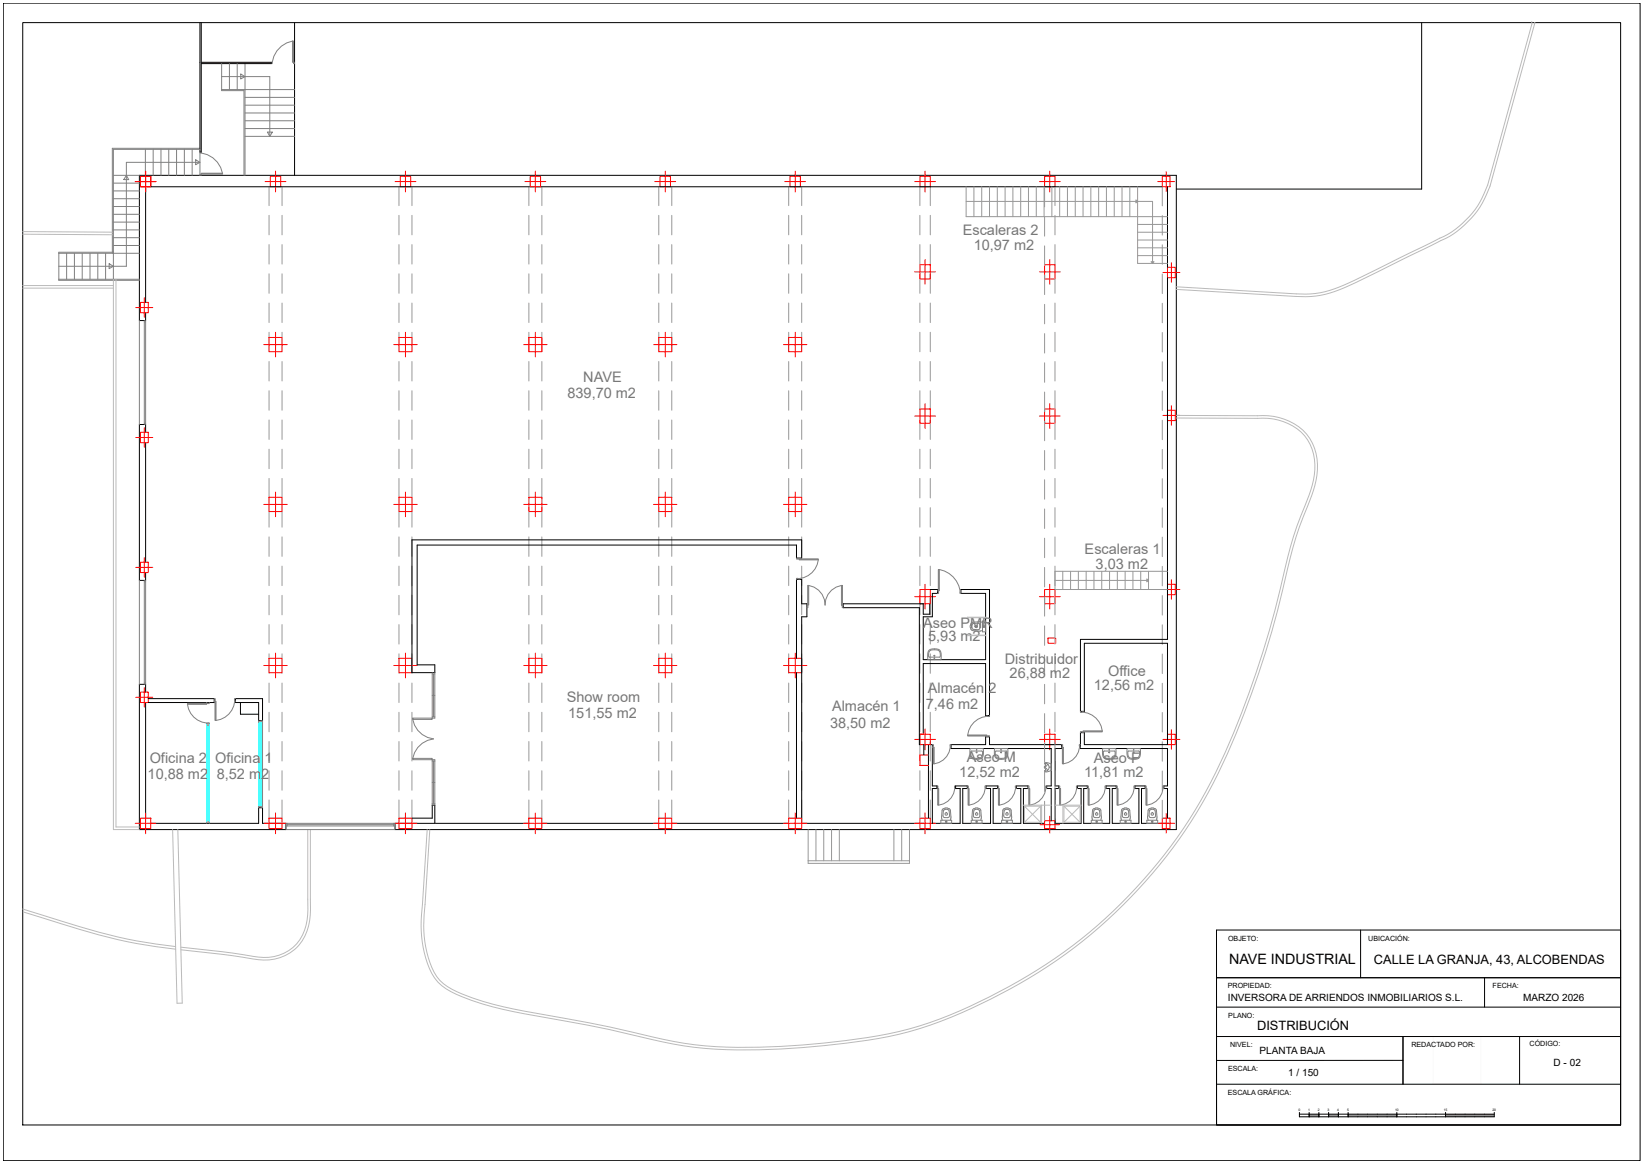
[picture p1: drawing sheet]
<svg xmlns="http://www.w3.org/2000/svg" width="420mm" height="297mm" viewBox="0 0 420 297" stroke-linecap="round" stroke-linejoin="round" font-family="sans-serif">
<!-- layer: Cartelas -->
<path d="M365.7 264.5h12.2v12.1h-12.2z" fill="none" stroke="#fafafa" stroke-width=".26"/>
<path d="M.8 .8h417.7v295.4h-417.7zM310.4 237.3v49.7h103.1M310.4 237.3h103.1v49.7h-103.1zM310.4 249.5h103.1M310.4 257h103.1M378.8 249.5v7.5M310.4 276.6h103.1M310.4 264.5h103.1M358 264.5v12.1M358 270.6h-47.6M331.6 283.8v1.2h2.4" fill="none" stroke="#000" stroke-width=".26"/>
<path d="M334.1 284.3h22.3v.6h-22.3z" fill="#989898"/>
<path d="M331.6 284.3h37.3M334 283.8v1.2h34.9M336.5 283.8v1.2M339 283.8v1.2M341.5 283.8v1.2M344 283.8v1.2M356.4 283.8v1.2" fill="none" stroke="#000" stroke-width=".26"/>
<path d="M368.9 284.3h12.4v.6h-12.4z" fill="#989898"/>
<path d="M5.8 5.8h407.7v281.2h-407.7zM347.2 237.3v12.2M310.4 249.5h103.1M358 264.5v12.1M387.7 264.5v12.1M368.9 283.8v1.2h12.4v-1.2M368.9 284.3h12.4" fill="none" stroke="#000" stroke-width=".26"/>
<!-- layer: Muros -->
<g fill="none" stroke="#808080" stroke-width=".26">
<path d="M56.6 16.2v6.9h5.7v21.6M56.6 19.5h12.2v15.3M58.5 16.2v6.7M60.5 16.2v6.7M61.4 18.9l1.1 .6-1.1 .7zM62.5 16.2v28.5M37.1 38.1v6.6M39.1 38.1v6.6M41.1 38.1v6.6M43.1 38.1v6.6M45.1 38.1v6.6M47 38.1v6.6"/>
<path d="M49 38.1v6.6M51 37.8h-22.3v26.8M51 38.1h-22.1v33.2M51 38.8v5.9M56.6 22.9h18.6M62.5 34.8h12.7M62.5 32.8h12.7M62.5 30.8h12.7M62.5 28.8h12.7M62.5 26.8h12.7M62.5 24.8h12.7M68.2 33.7h1.3l-.7 1.1z"/>
<path d="M28.9 44.7h6.7M28.9 46.7h6.7M28.9 48.7h6.7M28.9 50.7h6.7M28.9 52.7h6.7M28.9 54.7h6.7M28.9 56.7h6.7M28.9 58.7h6.7M32.2 44.7l.7 1.1h-1.3zM49.9 40.8l1.1 .6-1.1 .6zM51 41.4h-18.8v26.5h-17.2M15 64.6h20.6"/>
<path d="M15 71.3h20.6M17 64.6v6.7M19 64.6v6.7M21 64.6v6.7M23 64.6v6.7M25 64.6v6.7M26.9 64.6v6.7M27.9 67.3l1 .6-1.1 .6zM28.9 60.6h6.7M28.9 62.6h6.7M28.9 64.4h-13.9v7.1h20.6"/>
</g>
<g fill="none" stroke="#000" stroke-width=".26">
<path d="M51 5.8v33h.4v-22.6h17.8v-.3h-17.8v-10.1M75.2 5.8v38.9M362.8 5.8v42.4h-62.6M35.6 44.7h264.6v167h-199.4v-1.6h34.1M35.6 44.7v37.1h1.6v-2M37.2 47.7v29.5M38.5 47.7h258.1M297.9 47.7v20.5M297.9 70.9v92.2h-22.2v18.4h1v-17.4h21.2v25.9h-21.2v-3.1h-1v3.1v1h22.2v9.5h-.9v.7h.9v7.6M37.2 110.3v-2h-1.6v39.8h1.6v-2M37.2 113v30.4M105.1 137.8h99.5v4.6h-1.4v-3.3h-96.8v30.5h4.6v2h-5.9z"/>
<path d="M237.2 154.1v2.6h-1.6v-2.6h-20.4v1h19.4v34.9h.1M237.4 150.4h1.8v1h-1.3v6h-2.3v10.9h15.9v-16.9h-6.3v-1h7.3v32.2h-1v-13.3h-15.9v18M37.2 176.6v-2h-1.6v37.1h37.4v-1.6h-6v-4h-1v4h-27.5M37.2 179.3v29.5M37.8 178.3h16.9v1h-16.9M60.1 178.3h6.9v5.6h-1v-4.6h-5.9zM61.4 179.3v2.9h4.6M203.2 168v-20.2h1.4v6.3h1.3v3.3h-1.3v52.7h30M203.2 171.6v37.2M235.7 190v2.6M236.9 190v18.8M237.4 190h.5v10.5h1.2v.7h-1.2v8.9h7.1v-8.9h-1.2v-.7h3v.7h-1.1v8.9h7.1v-8.9h-1.2v-.7h3v.7h-1.2v8.9h7.1v-8.9h-1.2v-.7h3v.7h-1.2v8.9h5.4"/>
<path d="M105.1 208.8h5.2v-3.4h.7v4.7M138.3 210.1h29.8M171.4 210.1h29.8M234.7 210.1h1.3M268.2 209.4v-8.2h-1.1v-.7h1.1v-9.5h-25.5v-1h8.8v-2h1v2h18.4v1h-1.7v9.5h1v.7h-1v8.9h6.7v-8.9h-1v-.7h2.5v.7h-.9v8.9h6.6v-8.9h-.9v-.7h2.6v.7h-1v8.9h6.8v-8.9h-1v-.7h2.6v.7h-.9v8.9h7.3"/>
</g>
<!-- layer: Estructura -->
<g fill="none" stroke="#f00" stroke-width=".26">
<path d="M34.5 46.3h5.3M35.8 45h2.7v2.7h-2.7zM37.2 43.7v5.3M67.7 46.3h5.3M69 45h2.6v2.7h-2.6zM70.3 43.7v5.3M100.8 46.3h5.3M102.1 45h2.7v2.7h-2.7zM103.5 43.7v5.3M134 46.3h5.3M135.3 45h2.6v2.6h-2.6zM136.6 43.7v5.3"/>
<path d="M167.1 46.3h5.3M168.4 45h2.7v2.7h-2.7zM169.8 43.7v5.3M200.3 46.3h5.3M201.6 45h2.6v2.7h-2.6zM202.9 43.7v5.3M233.4 46.3h5.3M234.7 45h2.7v2.7h-2.7zM236.1 43.7v5.3M265.2 46.3h5.3M266.5 45h2.7v2.7h-2.7zM267.9 43.7v5.3"/>
<path d="M295.4 46.3h4.3M296.6 45h2v2.7h-2zM297.6 43.8v5M34.7 78.5h4.3M35.8 77.2h2v2.6h-2zM36.8 76v5M233.4 69.4h5.3M234.7 67.5h2.7v3.7h-2.7zM236.1 66.2v6.3M265.2 69.4h5.3M266.5 67.5h2.7v3.7h-2.7zM267.9 66.2v6.3"/>
<path d="M296.7 69.5h4.3M297.9 68.2h2v2.7h-2zM298.9 67v5M67.3 87.9h6M68.7 86.1h3.3v3.7h-3.3zM70.3 84.8v6.3M100.5 87.9h5.9M101.8 86.1h3.3v3.7h-3.3zM103.5 84.8v6.3M133.6 87.9h6M135 86.1h3.3v3.7h-3.3zM136.6 84.8v6.3"/>
<path d="M166.8 87.9h5.9M168.1 86.1h3.3v3.7h-3.3zM169.8 84.8v6.3M199.9 87.9h6M201.2 86.1h3.4v3.7h-3.4zM202.9 84.8v6.3M34.7 111.6h4.3M35.8 110.3h2v2.7h-2zM36.8 109.1v5M233.4 106.2h5.3M234.7 104.3h2.7v3.7h-2.7zM236.1 103v6.3"/>
<path d="M265.2 106.2h5.3M266.5 104.3h2.7v3.7h-2.7zM267.9 103v6.3M296.7 106h4.3M297.9 104.7h2v2.6h-2zM298.9 103.5v5M67.3 128.7h6M68.7 126.9h3.3v3.6h-3.3zM70.3 125.6v6.3M100.5 128.7h5.9M101.8 126.9h3.3v3.6h-3.3zM103.5 125.6v6.3"/>
<path d="M133.6 128.7h6M135 126.9h3.3v3.6h-3.3zM136.6 125.6v6.3M166.8 128.7h5.9M168.1 126.9h3.3v3.6h-3.3zM169.8 125.6v6.3M199.9 128.7h6M201.2 126.9h3.4v3.6h-3.4zM202.9 125.6v6.3M34.7 144.8h4.3M35.8 143.4h2v2.7h-2zM36.8 142.3v5"/>
<path d="M233.4 152.2h5.3M234.7 150.4h2.7v3.7h-2.7zM236.1 149.1v6.3M265.2 152.2h5.3M266.5 150.4h2.7v3.7h-2.7zM267.9 149.1v6.3M296.7 150.4h4.3M297.9 149.1h2v2.6h-2zM298.9 147.9v5M34.7 177.9h4.3M35.8 176.6h2v2.7h-2zM36.8 175.4v5"/>
<path d="M67.3 169.8h6M68.7 168h3.3v3.6h-3.3zM70.3 166.7v6.3M100.5 169.8h5.9M101.8 168h3.3v3.6h-3.3zM103.5 166.7v6.3M133.6 169.8h6M135 168h3.3v3.6h-3.3zM136.6 166.7v6.3M166.8 169.8h5.9M168.1 168h3.3v3.6h-3.3zM169.8 166.7v6.3"/>
<path d="M199.9 169.8h6M201.2 168h3.4v3.6h-3.4zM202.9 166.7v6.3M267.4 162.8h2v1.3h-2zM233.4 188.7h5.3M234.7 187.3h2.7v2.7h-2.7zM234.7 187.3h1M236.1 186v5.3M236.9 192.6h-2.2v2.7h2.2M265.2 188.7h5.3M266.5 187.3h2.7v2.7h-2.7zM267.9 186v5.3"/>
<path d="M296.7 188.7h4.3M297.9 187.3h2v2.7h-2zM298.9 186.2v5M34.5 210.1h5.3M35.8 208.8h2.7v2.6h-2.7zM37.2 207.4v5.3M67.3 210.1h6M68.6 208.8h3.4v2.6h-3.4zM70.3 207.4v5.3M100.5 210.1h5.9M101.8 208.8h3.3v2.6h-3.3zM103.5 207.4v5.3"/>
<path d="M110.9 210.1h.1M133.6 210.1h6M134.9 208.8h3.4v2.6h-3.4zM136.6 207.4v5.3M166.8 210.1h5.9M168.1 208.8h3.3v2.6h-3.3zM169.7 207.4v5.3M199.9 210.1h6M201.2 208.8h3.4v2.6h-3.4zM202.9 207.4v5.3M233.4 210.1h5.3M234.7 208.8h2.7v2.6h-2.7z"/>
<path d="M236 207.4v5.3M265.4 210.4h5M266.5 209.4h2.7v2h-2.7zM267.9 208.3v4.3M295.4 210.1h4.3M296.6 208.8h2v2.6h-2zM297.6 207.6v5"/>
</g>
<!-- layer: Proyeccin -->
<g fill="none" stroke="#989898" stroke-width=".26">
<path d="M68.7 47.8v4.7M68.7 54.9v5M72 54.9v5M72 47.8v4.7M101.8 47.8v4.7M101.8 54.9v5M105.1 54.9v5M105.1 47.8v4.7M135 47.8v4.7M135 54.9v5M138.3 54.9v5M138.3 47.8v4.7"/>
<path d="M168.1 47.8v4.7M168.1 54.9v5M171.4 54.9v5M171.4 47.8v4.7M201.2 47.8v4.7M201.2 54.9v5M204.6 54.9v5M204.6 47.8v4.7M234.7 47.8v4.7M234.7 54.9v5M237.4 54.9v5M237.4 47.8v4.7"/>
<path d="M246.5 47.7v7.6h51.4M246.5 51.4h47.6v15.8M248.5 47.7v7.6M250.5 47.7v7.6M252.5 47.7v7.6M254.5 47.7v7.6M256.5 47.7v7.6M258.5 47.7v7.6M260.4 47.7v7.6M262.4 47.7v7.6M264.4 47.7v7.6M266.4 47.7v7.6"/>
<path d="M266.5 47.8v5M266.5 55.3v5M268.4 47.7v7.6M269.2 54.9v5M269.2 47.8v4.7M270.4 47.7v7.6M272.4 47.7v7.6M274.4 47.7v7.6M276.4 47.7v7.6M278.3 47.7v7.6M280.3 47.7v7.6M282.3 47.7v7.6"/>
<path d="M284.3 47.7v7.6M286.3 47.7v7.6M288.3 47.7v7.6M289.9 51l.4 .4-.4 .3zM290.3 47.7v19.5h7.6M290.3 57.3h7.6M290.3 59.3h7.6M68.7 62.4v5M68.7 69.9v4.9M68.7 77.3v5M72 77.3v5M72 69.9v4.9"/>
<path d="M72 62.4v5M101.8 62.4v5M101.8 69.9v4.9M101.8 77.3v5M105.1 77.3v5M105.1 69.9v4.9M105.1 62.4v5M135 62.4v5M135 69.9v4.9M135 77.3v5M138.3 77.3v5M138.3 69.9v4.9"/>
<path d="M138.3 62.4v5M168.1 62.4v5M168.1 69.9v4.9M168.1 77.3v5M171.4 77.3v5M171.4 69.9v4.9M171.4 62.4v5M201.2 62.4v5M201.2 69.9v4.9M201.2 77.3v5M204.6 77.3v5M204.6 69.9v4.9"/>
<path d="M204.6 62.4v5M234.7 62.4v5M234.7 69.9v4.9M234.7 77.3v5M237.4 77.3v5M237.4 69.9v4.9M237.4 62.4v5M266.5 70.2v5M266.5 77.7v4.9M266.5 62.7v5M269.2 77.3v5M269.2 69.9v4.9"/>
<path d="M269.2 62.4v5M290.3 61.2h7.6M290.3 63.2h7.6M290.3 65.2h7.6M293.7 66.8h.7l-.3 .4zM68.7 84.8v5M68.7 92.2v5M68.7 99.7v5M72 99.7v5M72 92.2v5M72 84.8v5M101.8 84.8v5"/>
<path d="M101.8 92.2v5M101.8 99.7v5M105.1 99.7v5M105.1 92.2v5M105.1 84.8v5M135 84.8v5M135 92.2v5M135 99.7v5M138.3 99.7v5M138.3 92.2v5M138.3 84.8v5M168.1 84.8v5"/>
<path d="M168.1 92.2v5M168.1 99.7v5M171.4 99.7v5M171.4 92.2v5M171.4 84.8v5M201.2 84.8v5M201.2 92.2v5M201.2 99.7v5M204.6 99.7v5M204.6 92.2v5M204.6 84.8v5M234.7 84.8v5"/>
<path d="M234.7 92.2v5M234.7 99.7v5M237.4 99.7v5M237.4 92.2v5M237.4 84.8v5M266.5 85.1v5M266.5 92.6v4.9M269.2 99.7v5M269.2 92.2v5M269.2 84.8v5M68.7 107.2v4.9M68.7 114.6v5"/>
<path d="M72 114.6v5M72 107.2v4.9M101.8 107.2v4.9M101.8 114.6v5M105.1 114.6v5M105.1 107.2v4.9M135 107.2v4.9M135 114.6v5M138.3 114.6v5M138.3 107.2v4.9M168.1 107.2v4.9M168.1 114.6v5"/>
<path d="M171.4 114.6v5M171.4 107.2v4.9M201.2 107.2v4.9M201.2 114.6v5M204.6 114.6v5M204.6 107.2v4.9M234.7 107.2v4.9M234.7 114.6v5M237.4 114.6v5M237.4 107.2v4.9M266.5 100v5M266.5 107.5v5"/>
<path d="M266.5 114.9v5M269.2 114.6v5M269.2 107.2v4.9M68.7 122.1v4.9M68.7 129.5v5M68.7 137v5M72 137v5M72 129.5v5M72 122.1v4.9M101.8 122.1v4.9M101.8 129.5v5M101.8 137v5"/>
<path d="M105.1 137v5M105.1 129.5v5M105.1 122.1v4.9M135 122.1v4.9M135 129.5v5M135 137v5M138.3 137v5M138.3 129.5v5M138.3 122.1v4.9M168.1 122.1v4.9M168.1 129.5v5M168.1 137v5"/>
<path d="M171.4 137v5M171.4 129.5v5M171.4 122.1v4.9M201.2 122.1v4.9M201.2 129.5v5M201.2 137v5M204.6 137v5M204.6 129.5v5M204.6 122.1v4.9M234.7 122.1v4.9M234.7 129.5v5M234.7 137v5"/>
<path d="M237.4 137v5M237.4 129.5v5M237.4 122.1v4.9M266.5 122.4v5M266.5 129.9v4.9M266.5 137.3v5M269.2 137v5M269.2 129.5v5M269.2 122.1v4.9M68.7 144.4v5M68.7 151.9v5M68.7 159.4v4.9"/>
<path d="M72 159.4v4.9M72 151.9v5M72 144.5v4.9M101.8 144.4v5M101.8 151.9v5M101.8 159.4v4.9M105.1 159.4v4.9M105.1 151.9v5M105.1 144.5v4.9M135 144.4v5M135 151.9v5M135 159.4v4.9"/>
<path d="M138.3 159.4v4.9M138.3 151.9v5M138.3 144.5v4.9M168.1 144.4v5M168.1 151.9v5M168.1 159.4v4.9M171.4 159.4v4.9M171.4 151.9v5M171.4 144.5v4.9M201.2 144.4v5M201.2 151.9v5M201.2 159.4v4.9"/>
<path d="M204.6 159.4v4.9M204.6 151.9v5M204.6 144.5v4.9M234.7 144.4v5M234.7 151.9v5M234.7 159.4v4.9M237.4 159.4v4.9M237.4 151.9v5M237.4 144.5v4.9M266.5 144.8v5M266.5 152.2v5M266.5 159.7v5"/>
<path d="M269.2 159.4v4.9M269.2 151.9v5M269.2 144.5v5.9h28.7M269.2 145.8h28.7M269.2 148.1h23.9M271.2 145.8v4.6M273.2 145.8v4.6M275.2 145.8v4.6M277.1 145.8v4.6M279.1 145.8v4.6M281.1 145.8v4.6M283.1 145.8v4.6"/>
<path d="M285.1 145.8v4.6M287.1 145.8v4.6M289.1 145.8v4.6M291.1 145.8v4.6M292.6 147.7l.5 .4-.5 .3zM293.1 145.8v4.6M68.7 166.8v5M68.7 174.3v5M72 174.3v5M72 166.8v5M101.8 166.8v5M101.8 174.3v5"/>
<path d="M105.1 174.3v5M105.1 166.8v5M135 166.8v5M135 174.3v5M138.3 174.3v5M138.3 166.8v5M168.1 166.8v5M168.1 174.3v5M171.4 174.3v5M171.4 166.8v5M201.2 166.8v5M201.2 174.3v5"/>
<path d="M204.6 174.3v5M204.6 166.8v5M234.7 166.8v5M234.7 174.3v5M237.4 174.3v5M237.4 166.8v5M266.5 167.2v4.9M266.5 174.6v5M269.2 174.3v5M269.2 166.8v5M68.7 181.7v5M68.7 189.2v5"/>
<path d="M68.7 196.7v4.9M72 196.7v4.9M72 189.2v5M72 181.7v5M101.8 181.7v5M101.8 189.2v5M101.8 196.7v4.9M105.1 196.7v4.9M105.1 189.2v5M105.1 181.7v5M135 181.7v5M135 189.2v5"/>
<path d="M135 196.7v4.9M138.3 196.7v4.9M138.3 189.2v5M138.3 181.7v5M168.1 181.7v5M168.1 189.2v5M168.1 196.7v4.9M171.4 196.7v4.9M171.4 189.2v5M171.4 181.7v5M201.2 181.7v5M201.2 189.2v5"/>
<path d="M201.2 196.7v4.9M204.6 196.7v4.9M204.6 189.2v5M204.6 181.7v5M234.7 181.7v5M234.7 189.2v5M234.7 196.7v4.9M237.4 196.7v4.9M237.4 189.2v5M237.4 181.7v5M266.5 182.1v4.9M266.5 189.5v5"/>
<path d="M266.5 197v5M269.2 196.7v4.9M269.2 189.2v5M269.2 181.7v5M68.7 204.1v4.7M72 204.1v4.7M101.8 204.1v4.7M105.1 204.1v4.7M135 204.1v4.7M138.3 204.1v4.7M168.1 204.1v4.7M171.4 204.1v4.7"/>
<path d="M201.2 204.1v4.7M204.6 204.1v4.7M206.2 219.6h25.9M206.2 211.7v8.6h25.9v-8.6M208.2 211.7v7.9M210.2 211.7v7.9M212.2 211.7v7.9M214.2 211.7v7.9M228.1 211.7v7.9M230.1 211.7v7.9M234.7 204.1v4.7M237.4 204.1v4.7"/>
<path d="M266.5 204.4v5M269.2 204.1v4.7"/>
</g>
<!-- layer: Muros -->
<g fill="none" stroke="#989898" stroke-width=".26">
<path d="M296.6 47.8v4.7M296.6 55v5M296.6 62.5v4.9M296.6 69.9v5M296.6 77.4v5M296.6 84.8v5M296.6 92.3v5M296.6 99.8v4.9M296.6 107.2v5M296.6 114.7v4.9M296.6 122.1v5M296.6 129.6v5"/>
<path d="M296.6 137.1v4.9M296.6 144.5v5M296.6 152v4.9M296.6 159.4v5M296.6 166.9v5M296.6 174.3v5M296.6 181.8v5M296.6 189.3v4.9M296.6 196.7v5M296.6 204.2v4.7"/>
</g>
<!-- layer: Carpinteria  -->
<g fill="none" stroke="#808080" stroke-width=".26">
<path d="M69.2 15.9h.3v.3h-.3M74.6 10.5h.3v5.4h-.3zM74.7 10.5a6.4 6.4 0 0 0-5.2 5.4M75.2 15.9h-.3v.3h.3M51 38.8v.2h.4v-.2M51.4 39a6.4 6.4 0 0 1 5.4 5.3M51 44.7v-.2h.4v.2M51.4 44.2h5.4v.3h-5.4zM35.6 81.8v26.5M36.8 81.8v26.5M36.8 82.1h.4M37.2 81.8v26.5"/>
<path d="M36.8 108h.4M35.6 148.1v26.5M36.8 148.1v26.5M36.8 148.4h.4M37.2 148.1v26.5M203.2 142.4v.3l.7-.1v-.2M203.2 147.8v-.2h.7v.2M203.9 142.6h4.9v.3h-4.9zM205.9 154.4h.2l.1 .3v.4h-.3M206.1 149.4h.3v5h-.3zM206.4 149.4a5 5 0 0 1 4.1 5 5 5 0 0 1 4.2-5M208.8 142.9a5.4 5.4 0 0 1-4.9 4.7"/>
<path d="M214.7 149.4h.3v5h-.3zM215.2 154.4h-.2l-.1 .3v.4h.3M239.2 150.7h.2l.1 .3v.4h-.3M239.4 145.3h.3v5.4h-.3zM239.7 145.3a6.6 6.6 0 0 1 5.3 5.4M245.2 150.7h-.2l-.1 .3v.4h.3M36.8 174.3h.4M47.8 179.5h4.9v.2h-4.9zM47.8 179.7a5.4 5.4 0 0 0 4.9 4.8M52.7 179.3v.2h.3h.4v-.2M54.7 178.3h.2v.6h-.2M54.9 178.9h.2v4.9h-.2z"/>
<path d="M59.9 178.9a5.4 5.4 0 0 1-4.8 4.9M60.1 178.3h-.3l.1 .6h.2M110.3 171.6v11.6h.7v-11.6M110.3 172h.7M110.3 177.4h.7M110.6 172v10.9M52.7 184.5l.7-.1v.3h-.7zM52.7 185h.7M66 183.9v.3h.7v-.3M67 183.9v22.2M105.3 193.5h5v.3h-5zM105.3 183.6a6.1 6.1 0 0 0 5.3 4.9 6.1 6.1 0 0 0-5.3 5"/>
<path d="M105.3 183.2h5v.4h-5zM110.3 194.2h.7M110.3 182.9h.7M110.3 199.6h.7M110.6 194.2v10.9M237.9 190h.3l-.1 .7h-.2M238.1 190.7h.3v4.2h-.3zM242.5 190.7a4.8 4.8 0 0 1-4.1 4.2M242.7 190h-.3l.1 .7h.2M246.9 187.5h4.9v.3h-4.9zM251.8 188v-.2l.3-.1h.4v.3M251.8 182.6v.2h.3h.4v-.2"/>
<path d="M251.8 182.8a5.4 5.4 0 0 0-4.9 4.7M270.9 190h.2v.7h-.2M271.1 190.7h.2v4.2h-.2zM275.5 190.7a4.8 4.8 0 0 1-4.2 4.2M275.7 190h-.3l.1 .7h.2M275.7 186.9v-.2h.7v.2M275.7 181.5v.3l.7-.1v-.2M276.4 186.5h4.9v.2h-4.9zM276.4 181.7a5.4 5.4 0 0 1 4.9 4.8M52.7 210.1v-.3h.7v.3M66 206.1v-.3h.7v.3M73 211.7h27.8"/>
<path d="M73 210.1h27.8M73 210.7h27.8M73.3 210.4h27.2M73.3 210.1v.6M100.5 210.1v.6M110.3 205.4v-11.6h.7v11.6M110.3 205.1h.7M239.1 200.5h.2v.7h-.2M239.3 201.2h.2v4.2h-.2zM243.6 201.2a4.8 4.8 0 0 1-4.1 4.2M243.8 200.5h-.2v.7h.2M246.8 200.5h.3l-.1 .7h-.2"/>
<path d="M247 201.2h.3v4.2h-.3zM251.4 201.2a4.8 4.8 0 0 1-4.1 4.2M251.6 200.5h-.3l.1 .7h.2M254.6 200.5h.2v.7h-.2M254.8 201.2h.2v4.2h-.2zM259.1 201.2a4.8 4.8 0 0 1-4.1 4.2M259.3 200.5h-.2v.7h.2M262.3 200.5h.3l-.1 .7h-.2M262.5 201.2h.3v4.2h-.3zM266.9 201.2a4.8 4.8 0 0 1-4.1 4.2M267.1 200.5h-.3l.1 .7h.2M270.2 200.5h.2v.7h-.2"/>
<path d="M270.4 201.2h.2v4.2h-.2zM274.7 201.2a4.8 4.8 0 0 1-4.1 4.2M274.9 200.5h-.2v.7h.2M277.4 200.5h.3l-.1 .7h-.2M277.6 201.2h.3v4.2h-.3zM282 201.2a4.8 4.8 0 0 1-4.1 4.2M282.2 200.5h-.2v.7h.2M284.8 200.5h.3l-.1 .7h-.2M285 201.2h.3v4.2h-.3zM289.4 201.2a4.8 4.8 0 0 1-4.1 4.2M289.6 200.5h-.3l.1 .7h.2M292.2 200.5h.3l-.1 .7h-.2"/>
<path d="M292.4 201.2h.3v4.2h-.3zM296.8 201.2a4.8 4.8 0 0 1-4.1 4.2M297 200.5h-.3l.1 .7h.2"/>
</g>
<!-- layer: Aceras -->
<g fill="none" stroke="#bababa" stroke-width=".26">
<path d="M390.9 5.5v.7l-11.3 41a23.5 23.5 0 0 1-13.5 14.2l-20.5 10.1a27.2 27.2 0 0 1-14.8 3.5l-30.6-1.8M391.5 5.8v.5M391.7 5.8l-11.5 41.7a24.1 24.1 0 0 1-13.8 14.5l-15 7.4a74 74 0 0 1-12 5.3l-2.4 .7a25.1 25.1 0 0 1-6.3 .2l-30.5-1.8M5.8 59.8l22.9 .1M5.8 59.1l22.9 .1M5.8 72.9h23.1M5.8 73.5h23.1M28.9 71.3v140.4h6.7M29.6 71.3v139.7h6M300.2 106.7h20.7a14 14 0 0 1 12.8 5.5 14.9 14.9 0 0 1 .8 12.9l-.5 1.3a110 110 0 0 0-7.3 23.9 216.1 216.1 0 0 1-20.4 54.1 127.6 127.6 0 0 1-58.8 52.4 94 94 0 0 1-31.7 8.7 168.4 168.4 0 0 1-38.6 1.1l-5.4-.9a546.4 546.4 0 0 0-40.7-8.2 55.2 55.2 0 0 1-16.9-5.7 13.1 13.1 0 0 1-5.3-8.9l-.7-4a37.2 37.2 0 0 1 .3-8.1l1.2-19.1M300.2 106l20.6 .1a14.7 14.7 0 0 1 13.4 5.8 15.6 15.6 0 0 1 .9 13.4l-.5 1.3a110.7 110.7 0 0 0-7.3 23.9 227.8 227.8 0 0 1-19.1 51.8 128.6 128.6 0 0 1-63 56.2 92.5 92.5 0 0 1-29.3 7.7 169.2 169.2 0 0 1-38.8 1l-2.7-.4a229 229 0 0 1-18.9-4.1l-10.9-2.1a201 201 0 0 1-19-3.7 38.5 38.5 0 0 1-12.8-5.4 16.5 16.5 0 0 1-4.8-9.8l-.4-2.7-.1-4.2 1.5-23.1M45.4 211.6l1.1 44.4h-1.3l-1.2-44.3"/>
<path d="M78.5 211.7v17.7M79.2 211.7v17.7a17.3 17.3 0 0 1-2.1 10.7 11.7 11.7 0 0 1-12.6 4.6 203.3 203.3 0 0 0-18.3-2.4M5.8 232l9.7 3a136.1 136.1 0 0 0 29.3 6.5M5.9 232.7l9.7 3a136.2 136.2 0 0 0 29.2 6.5M78.5 229.4a16.7 16.7 0 0 1-2 10.3 11.2 11.2 0 0 1-11.9 4.3 201.5 201.5 0 0 0-18.4-2.3"/>
</g>
<!-- layer: Carpinteria  -->
<path d="M52.7 184.7v25.1M52.7 193.2h.7M53.1 185v24.8M53.4 184.7v25.1M66 184.2v21.6M66 188.3h.7M66 192.8h.7M66 197.2h.7M66.3 184.2v21.6M66.7 184.2v21.6M52.7 201.5h.7M66 201.7h.7" fill="none" stroke="#0ff" stroke-width=".26"/>
<!-- layer: Sanitarios  -->
<g fill="none" stroke="#808080" stroke-width=".26">
<path d="M248.2 159.2l1.7-.1 .1 .3-.1 1.2-1.7-.1-.3-.7zM250.7 158.8l-.8-.2-1.8 .2a1.22 1.22 0 0 0 .1 2.1l1.7 .1 .8-.1M250.7 158.5h.8v2.7h-.8zM237 165.9a2.48 2.48 0 0 1 3 .2l.1 .8v1.4h-3.3a3.5 3.5 0 0 1 .2-2.4zM237.3 166a2.44 2.44 0 0 1 2.5 .3l.1 1.3-2.8 .1-.2-.3 .1-.8zM247.6 191h3.2a2.37 2.37 0 0 1-.6 2.6l-1 .1a1.42 1.42 0 0 1-1.7-1.8zM247.7 191.7l2.8-.1 .2 .1v.6a1.03 1.03 0 0 1-.7 1.2 1.83 1.83 0 0 1-2.1-.5zM253.8 191h3.3a2.37 2.37 0 0 1-.7 2.6l-.9 .1a1.42 1.42 0 0 1-1.8-1.8zM254 191.7l2.8-.1 .1 .1 .1 .6a1.03 1.03 0 0 1-.8 1.2 1.83 1.83 0 0 1-2.1-.5zM266.6 194.9l.1-.3h.3l1.2 .3v1.7l-1.2 .4-.4-.2v-.2M266.6 194.9l.2 .3-.3 .4 .3 .6-.2 .4M266.6 194.9a.95 .95 0 0 1 1.1 .9 .95 .95 0 0 1-.9 1l-.2-.2"/>
<path d="M267.4 195.1l-.1-.1-.6 .7 .6 .9M281.4 191h3.3a2.37 2.37 0 0 1-.7 2.6l-1 .1a1.42 1.42 0 0 1-1.7-1.8zM281.6 191.7l2.7-.1 .2 .1v.6a1.03 1.03 0 0 1-.7 1.2 1.83 1.83 0 0 1-2.1-.5zM287.7 191h3.2a2.37 2.37 0 0 1-.6 2.6l-1 .1a1.42 1.42 0 0 1-1.7-1.8zM287.8 191.7l2.8-.1 .2 .1v.6a1.03 1.03 0 0 1-.8 1.2 1.83 1.83 0 0 1-2.1-.5zM240.1 209.3h2.7v.8h-2.7zM240.4 209.3l-.1-.8 .1-1.8a1.22 1.22 0 0 1 2.1 0l.1 1.8-.1 .8M240.8 206.7l.6-.2 .7 .2 .1 1.8-.3 .1-1.2-.1zM247.8 209.3h2.8v.8h-2.8zM248.2 209.3l-.2-.8 .1-1.8a1.22 1.22 0 0 1 2.2 0l.1 1.8-.2 .8M248.5 206.7l.7-.2 .7 .2v1.8l-.3 .1-1.1-.1zM255.6 209.3h2.7v.8h-2.7z"/>
<path d="M255.9 209.3l-.2-.8 .2-1.8a1.22 1.22 0 0 1 2.1 0l.1 1.8-.1 .8M256.3 206.7l.6-.2 .7 .2 .1 1.8-.3 .1-1.2-.1zM278.5 209.3h2.7v.8h-2.7zM278.8 209.3l-.2-.8 .2-1.8a1.22 1.22 0 0 1 2.1 0l.1 1.8-.1 .8M279.2 206.7l.6-.2 .7 .2 .1 1.8-.4 .1-1.1-.1zM285.8 209.3h2.8v.8h-2.8zM286.2 209.3l-.2-.8 .2-1.8a1.22 1.22 0 0 1 2.1 0l.1 1.8-.1 .8M286.5 206.7l.7-.2 .7 .2v1.8l-.3 .1-1.1-.1zM292.6 209.3h2.8v.8h-2.8zM293 209.3l-.2-.8 .2-1.8a1.22 1.22 0 0 1 2.1 0l.1 1.8-.1 .8M293.3 206.7l.7-.2 .7 .2 .1 1.8-.4 .1-1.1-.1z"/>
<circle cx="249.1" cy="159.8" r=".33"/>
<circle cx="251.1" cy="159.8" r=".21"/>
<circle cx="238.4" cy="167.3" r=".12"/>
<circle cx="238.4" cy="168" r=".07"/>
<circle cx="249.2" cy="192" r=".12"/>
<circle cx="249.2" cy="191.3" r=".07"/>
<circle cx="255.5" cy="191.3" r=".07"/>
<circle cx="255.5" cy="192" r=".12"/>
<circle cx="267.9" cy="195.8" r=".08"/>
<circle cx="283" cy="191.3" r=".07"/>
<circle cx="283" cy="192" r=".12"/>
<circle cx="289.3" cy="191.3" r=".07"/>
<circle cx="289.3" cy="192" r=".12"/>
<circle cx="241.4" cy="209.7" r=".21"/>
<circle cx="241.4" cy="207.7" r=".33"/>
<circle cx="249.2" cy="209.7" r=".21"/>
<circle cx="249.2" cy="207.7" r=".33"/>
<circle cx="256.9" cy="209.7" r=".21"/>
<circle cx="256.9" cy="207.7" r=".33"/>
<circle cx="279.8" cy="209.7" r=".21"/>
<circle cx="279.8" cy="207.7" r=".33"/>
<circle cx="287.2" cy="209.7" r=".21"/>
<circle cx="287.2" cy="207.7" r=".33"/>
<circle cx="294" cy="209.7" r=".21"/>
<circle cx="294" cy="207.7" r=".33"/>
</g>
<path d="M251.5 157.5h-4.6v.1h4.6M251.5 162.1h-4.6v.1h4.6M261.1 205.4h7.1M261.4 205.7h4.1v4.1h-4.1zM261.4 205.7l4.1 4.1M265.5 205.7l-4.1 4.1M265.8 205.4v4.7M269.2 205.4h6.7M271.2 205.4v4.7M271.5 205.7h4.1v4.1h-4.1zM271.5 205.7l4.1 4.1M275.6 205.7l-4.1 4.1" fill="none" stroke="#bababa" stroke-width=".26"/>
<g font-size="3.7" fill="#767676">
<text x="245.7" y="59.9">Escaleras 2</text>
<text x="248.5" y="63.8">10,97 m2</text>
<text x="144.8" y="101.6">839,70 m2</text>
<text x="148.8" y="97.5">NAVE</text>
<text x="276.8" y="141.3">Escaleras 1</text>
<text x="279.6" y="145.2">3,03 m2</text>
<text x="235.6" y="160.1">Aseo PMR</text>
<text x="236.8" y="163.6">5,93 m2</text>
<text x="256.4" y="169.5">Distribuidor</text>
<text x="257.6" y="173">26,88 m2</text>
<text x="282.8" y="172.5">Office</text>
<text x="144.6" y="179.1">Show room</text>
<text x="236.8" y="176.8">Almacén 2</text>
<text x="279.1" y="176.2">12,56 m2</text>
<text x="145" y="183.2">151,55 m2</text>
<text x="211.8" y="185.7">38,50 m2</text>
<text x="212.3" y="181.5">Almacén 1</text>
<text x="236.2" y="181">7,46 m2</text>
<text x="38.2" y="194.6">Oficina 2</text>
<text x="54.9" y="194.6">Oficina 1</text>
<text x="246.7" y="194.6">Aseo M</text>
<text x="279.1" y="194.7">Aseo F</text>
<text x="37.7" y="198.7">10,88 m2</text>
<text x="55.3" y="198.7">8,52 m2</text>
<text x="244.8" y="198.2">12,52 m2</text>
<text x="276.6" y="198.4">11,81 m2</text>
</g>
<text font-size="3.6" x="313.6" y="246.1">NAVE INDUSTRIAL</text>
<g font-size="3.3">
<text x="350.6" y="245.9">CALLE LA GRANJA, 43, ALCOBENDAS</text>
<text x="320.8" y="262.8">DISTRIBUCIÓN</text>
</g>
<g font-size="2.6">
<text x="313.3" y="255.3">INVERSORA DE ARRIENDOS INMOBILIARIOS S.L.</text>
<text x="388.7" y="255.3">MARZO 2026</text>
<text x="321.4" y="268.9">PLANTA BAJA</text>
<text x="328.7" y="274.7">1 / 150</text>
<text x="396.4" y="272">D - 02</text>
</g>
<g font-size="1.8">
<text x="313.4" y="240">OBJETO:</text>
<text x="349.1" y="240.1">UBICACIÓN:</text>
<text x="313.3" y="252.2">PROPIEDAD:</text>
<text x="380.9" y="252.2">FECHA:</text>
<text x="313.4" y="259.7">PLANO:</text>
<text x="313.9" y="267.2">NIVEL:</text>
<text x="360.1" y="267.2">REDACTADO POR:</text>
<text x="390.3" y="267">CÓDIGO:</text>
<text x="313.4" y="273.3">ESCALA:</text>
<text x="313.3" y="279.5">ESCALA GRÁFICA:</text>
</g>
<g font-size=".9">
<text x="331.3" y="283.6">0</text>
<text x="333.8" y="283.6">1</text>
<text x="336.3" y="283.6">2</text>
<text x="338.7" y="283.6">3</text>
<text x="341.2" y="283.6">4</text>
<text x="343.7" y="283.6">5</text>
<text x="356" y="283.6">10</text>
<text x="368.4" y="283.6">15</text>
<text x="380.8" y="283.6">20</text>
</g>
</svg>
